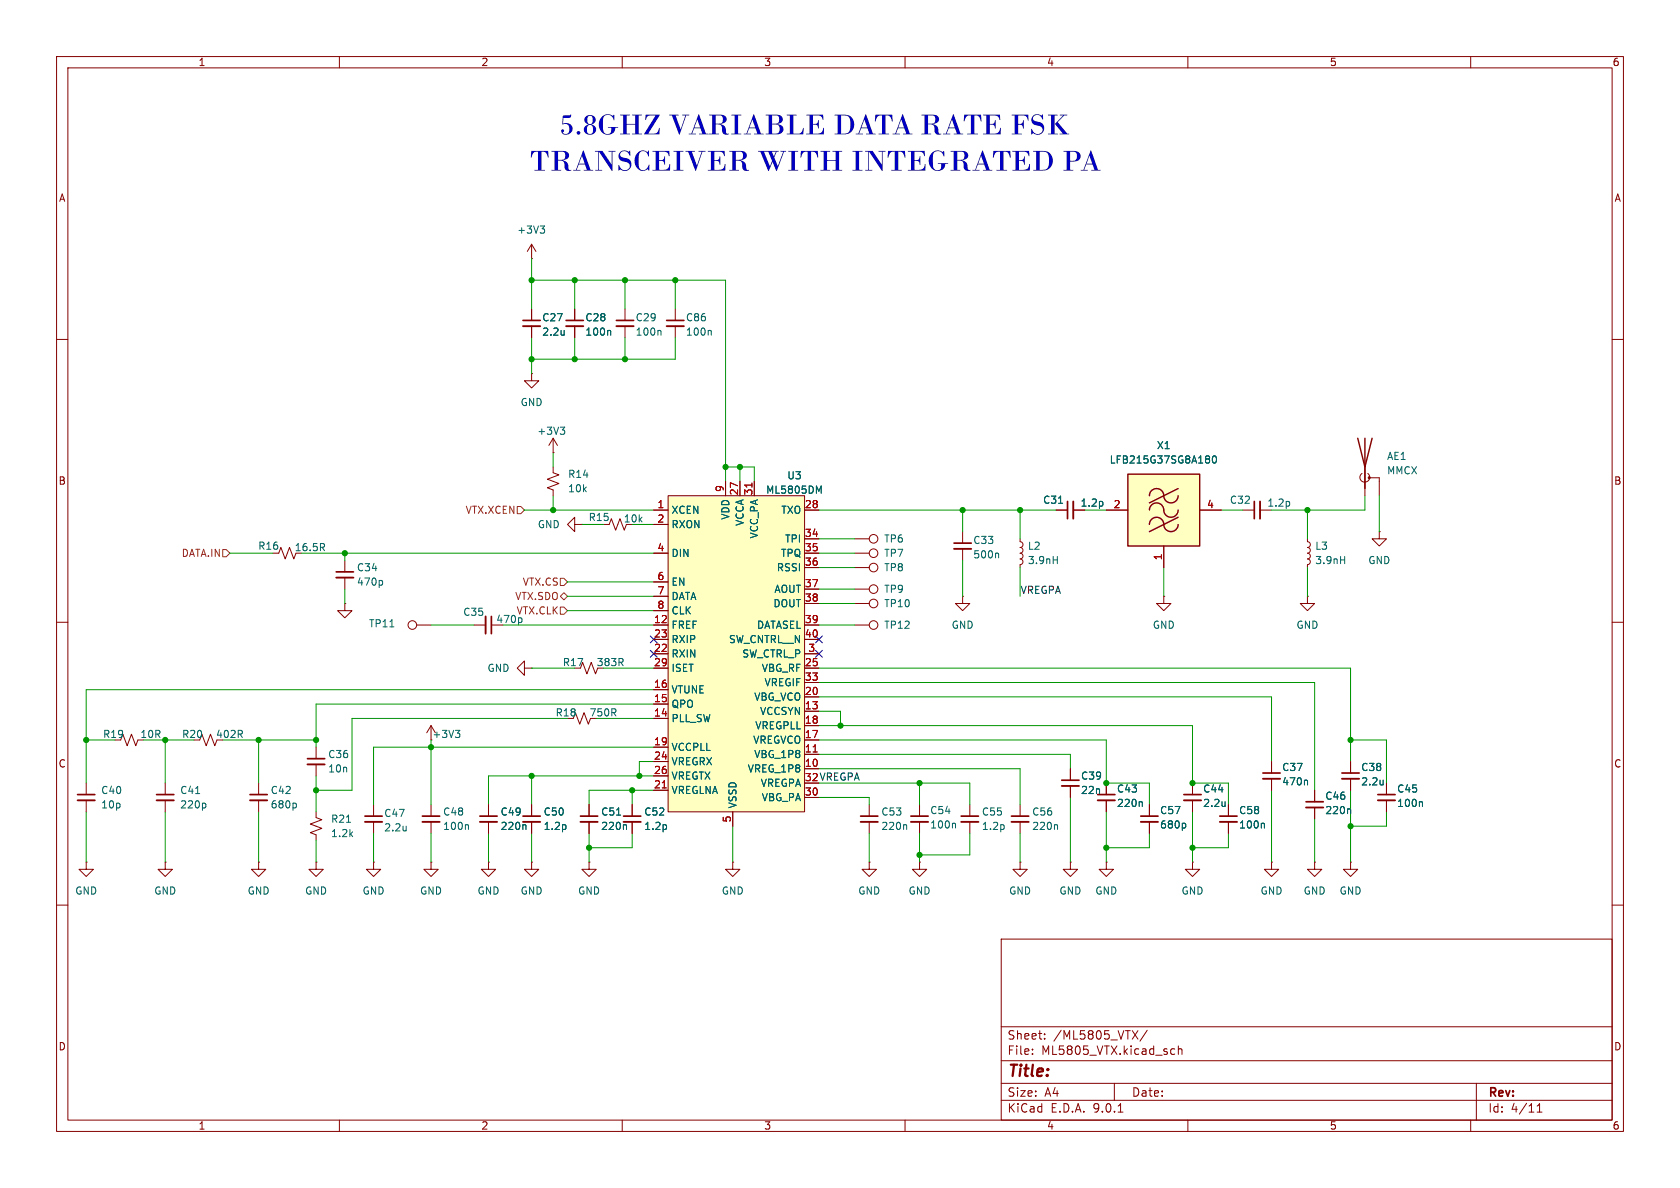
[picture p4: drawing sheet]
<svg xmlns="http://www.w3.org/2000/svg" width="297mm" height="210mm" viewBox="0 0 297 210" stroke-linecap="round" stroke-linejoin="round" font-family="sans-serif">
<g fill="none" stroke="#840000" stroke-width=".18">
<path d="M10 10h277v190h-277zM12 12h273v186h-273zM60 10v2M110 10v2M160 10v2M210 10v2M260 10v2M94 45.7h.1M94 43.2v2.5M94 54.6v2M94 57.7v2M94 43.2l-.8 1.3"/>
<path d="M94 43.2l.7 1.3M101.6 54.6v2M101.6 57.7v2M110.5 54.6v2M110.5 57.7v2M119.4 54.6v2M119.4 57.7v2M10 60h2M94 66v1.3h1.2l-1.2 1.3-1.3-1.3h1.3M94 66h.1M97.8 77.5v2.5M97.8 77.5l-.8 1.2"/>
<path d="M97.8 77.5l.8 1.2M285 60h2M49.3 97.8l.4-1 .7 2 .8-2 .7 2 .4-1M61 99.1v2M97.8 82.6v1l1 .3-2 .8 2 .8-2 .7 1 .4v1M97.8 80h.1M101.6 92.7v-1.3l-1.3 1.3 1.3 1.3v-1.3h1.3M102.9 92.7h.1M107.7 92.7l.4-1 .7 2 .8-2 .8 2 .3-1M219.7 90.2h2M222.8 90.2h2M231.1 95.3v.5l.4 .1 .2 .4-.2 .3-.4 .2 .3 .1 .2 .2v.5l-.5 .2 .4 .1 .2 .4-.2 .4-.4 .1 .5 .2v.5l-.2 .2-.3 .1"/>
<path d="M231.1 99.8v.5M240.8 83.7a.85 .85 0 0 0-.1 1.2 .85 .85 0 0 0 1.2 0 .85 .85 0 0 0-.1-1.2M241.3 82.6v5M242.1 84.5h1.7v3.1M243.8 94v1.3h1.3l-1.3 1.2-1.2-1.2h1.2M243.8 94h.1M10 110h2M61 106.7v1.3h1.2l-1.2 1.2-1.3-1.2h1.3M61 106.7h.1M61 102.1v2M73.7 110.5h2.5M83.8 110.5h2.1"/>
<path d="M86.9 110.5h2M92.7 118.1v-1.3l-1.3 1.3 1.3 1.3v-1.3h1.3M94 118.1h.1M102.6 118.1l.4-1 .8 2 .7-2 .8 2 .4-1M231.1 105.4v1.3h1.3l-1.3 1.3-1.2-1.3h1.2M231.1 105.4h.1M285 110h2M15.2 138.4v2.1M21.3 130.8l.4-1 .8 2 .7-2 .8 2 .4-1M29.2 138.4v2.1M35.3 130.8l.4-1 .7 2 .8-2 .8 2 .4-1M45.7 138.4v2.1"/>
<path d="M55.9 132.1v2M55.9 135.1v2.1M76.2 128.3l-.8 1.2M76.2 128.3l.8 1.2M76.2 128.3v2.5M101.3 127l.4-1 .8 2 .8-2 .7 2 .4-1M15.2 152.4v1.3h1.3l-1.3 1.2-1.2-1.2h1.2M15.2 152.4h.1M15.2 141.5v2M29.2 152.4v1.3h1.3l-1.3 1.2-1.3-1.2h1.3M29.2 152.4h.1M29.2 141.5v2"/>
<path d="M45.7 152.4v1.3h1.3l-1.3 1.2-1.3-1.2h1.3M45.7 152.4h.1M45.7 141.5v2M55.9 152.4v1.3h1.2l-1.2 1.2-1.3-1.2h1.3M55.9 152.4h.1M55.9 143.5v1l1 .4-2 .8 2 .7-2 .8 1 .4v1M66 152.4v1.3h1.3l-1.3 1.2-1.2-1.2h1.2M66 152.4h.1M66 142.2v2.1M66 145.3v2M76.2 152.4v1.3h1.3l-1.3 1.2-1.3-1.2h1.3M76.2 152.4h.1"/>
<path d="M76.2 142.2v2.1M76.2 145.3v2M86.4 152.4v1.3h1.2l-1.2 1.2-1.3-1.2h1.3M86.4 152.4h.1M86.4 142.2v2.1M86.4 145.3v2M94 152.4v1.3h1.2l-1.2 1.2-1.3-1.2h1.3M94 152.4h.1M94 142.2v2.1M94 145.3v2M104.1 152.4v1.3h1.3l-1.3 1.2-1.2-1.2h1.2M104.1 152.4h.1"/>
<path d="M104.1 142.2v2.1M104.1 145.3v2M111.8 142.2v2.1M111.8 145.3v2M10 160h2M177 166h108v32h-108zM285 160h2M60 198v2M110 198v2M160 198v2M177 194.5h108M177 191.5h108"/>
<path d="M177 187.5h108M177 181.5h108M182.5 186.3v.1M182.5 185.5v.1M184.7 183.6v.1M184.7 182.8v.1M197 191.5v3M197.7 196.6h.8M200.2 182.2l1 1.5M201.2 182.2l-1 1.5M202.8 182.1l-1.3 2M207.2 185.4l.5 .1"/>
<path d="M207.7 186.3l-.5 .1M208.3 185.5l.2-.1 .4 .1 .1 .9M208.3 184.9v1.5M210 198v2M260 198v2M261 191.5v6.5M271.7 196.6h.9M271.7 195.5l.5-.4v1.5"/>
<circle cx="72.9" cy="110.5" r=".76"/>
</g>
<g fill="none" stroke="#840000" stroke-width=".3">
<path d="M92.5 56.6h3M100.1 56.6h3M109 56.6h3M117.9 56.6h3M221.7 88.6v3.1M59.4 101.1h3.1M86.9 109v3M54.4 134.1h3M13.7 140.5h3.1M27.7 140.5h3M44.2 140.5h3M64.5 144.3h3.1"/>
<path d="M74.7 144.3h3M84.8 144.3h3.1M92.5 144.3h3M102.6 144.3h3.1M110.2 144.3h3.1"/>
</g>
<g fill="none" stroke="#840000" stroke-width=".33">
<path d="M92.5 57.7h3M100.1 57.7h3M109 57.7h3M117.9 57.7h3M222.8 88.6v3.1M59.4 102.1h3.1M85.9 109v3M54.4 135.1h3M13.7 141.5h3.1M27.7 141.5h3M44.2 141.5h3M64.5 145.3h3.1"/>
<path d="M74.7 145.3h3M84.8 145.3h3.1M92.5 145.3h3M102.6 145.3h3.1M110.2 145.3h3.1"/>
</g>
<g fill="none" stroke="#006464" stroke-width=".18">
<path d="M95.5 39.9h.8l-.4 .5M96 40.4l.3 .3v.3l-.3 .2M99.7 58.4v.9M99.7 59.1v.1M107.8 58.4l.2 .2v.7M116.7 58.4l.2 .2v.7M125.6 58.4l.1 .2v.7M99 75.5h.8l-.4 .5M99.6 76l.2 .2v.3l-.2 .3M57 96.7l.4 .7M57.3 96.1l.1 .2-.1 .4M227.9 88.8v.6"/>
<path d="M237 99h.7M237.7 98.4v1.2M67.4 102.6l.2 .2v.4l-.2 .2M68.9 110.8h.8M92.3 109.4v.4l-.3 .3M80.5 129.1h.8l-.4 .5M81.1 129.6l.2 .2v.3l-.2 .3M34.6 140.3h.7M36.2 142l.2 .2v.4l-.2 .2M52.2 142l.2 .2v.4l-.2 .2M61.3 145.4h.7M71.8 146v.9"/>
<path d="M71.8 146.8h-.1M82.6 145.8l.2 .2v.6M92.8 145.8l.2 .2v.6M100 145.9v.6M109 144.1h.7M110.6 145.8l.2 .2v.6M117.8 145.9v.6"/>
</g>
<path d="M240 77.5l1.3 5.1 1.3-5.1M241.3 77.5v8.9" fill="none" stroke="#840000" stroke-width=".25"/>
<circle cx="242.1" cy="84.5" r=".18" fill="#840000" stroke="#840000" stroke-width=".18"/>
<path d="M118.1 87.6h24.1v55.9h-24.1z" fill="#ffffc2"/>
<g fill="none" stroke="#840000" stroke-width=".18">
<path d="M115.6 90.2h2.5M115.6 92.7h2.5M115.6 97.8h2.5M118.1 87.6h24.1v55.9h-24.1zM128.3 85.1v2.5M130.8 85.1v2.5M133.3 85.1v2.5M142.2 90.2h2.6M142.2 97.8h2.6M142.2 95.3h2.6M151.1 97.8h2.6M151.1 95.3h2.6"/>
<path d="M170.2 94v2M170.2 97v2.1M180.3 95.3v.5l.4 .1 .2 .4-.2 .3-.4 .2 .3 .1 .2 .2v.5l-.5 .2 .4 .1 .2 .4-.2 .4-.4 .1 .5 .2v.5l-.2 .2-.3 .1M180.3 99.8v.5M186.7 90.2h2M189.7 90.2h2.1M115.6 102.9h2.5M115.6 105.4h2.5M115.6 108h2.5M115.6 110.5h2.5M115.6 113h2.5M115.6 115.6h2.5"/>
<path d="M115.6 118.1h2.5M142.2 110.5h2.6M142.2 113h2.6M142.2 115.6h2.6M142.2 118.1h2.6M142.2 100.3h2.6M142.2 104.1h2.6M142.2 106.7h2.6M151.1 110.5h2.6M151.1 100.3h2.6M151.1 104.1h2.6M151.1 106.7h2.6"/>
<path d="M170.2 105.4v1.3h1.2l-1.2 1.3-1.3-1.3h1.3M170.2 105.4h.1M205.7 105.4v1.3h1.3l-1.3 1.3-1.2-1.3h1.2M205.7 105.4h.1M115.6 121.9h2.5M115.6 124.5h2.5M115.6 127h2.5M115.6 132.1h2.5M115.6 134.6h2.5M115.6 137.2h2.5M115.6 139.7h2.5M142.2 125.7h2.6"/>
<path d="M142.2 128.3h2.6M142.2 130.8h2.6M142.2 133.4h2.6M142.2 135.9h2.6M142.2 120.7h2.6M142.2 123.2h2.6M189.2 135.9v2M189.2 138.9v2.1M195.6 138.4v2.1M210.8 138.4v2.1M224.8 134.6v2.1M224.8 137.7v2"/>
<path d="M232.4 139.7v2M238.8 134.6v2.1M238.8 137.7v2M245.1 138.4v2.1M129.5 152.4v1.3h1.3l-1.3 1.2-1.2-1.2h1.2M129.5 152.4h.1M129.5 143.5v2.6M142.2 141h2.6M153.7 152.4v1.3h1.2l-1.2 1.2-1.3-1.2h1.3M153.7 152.4h.1M153.7 142.2v2.1M153.7 145.3v2"/>
<path d="M162.6 152.4v1.3h1.2l-1.2 1.2-1.3-1.2h1.3M162.6 152.4h.1M162.6 142.2v2.1M162.6 145.3v2M171.4 142.2v2.1M171.4 145.3v2M180.3 152.4v1.3h1.3l-1.3 1.2-1.2-1.2h1.2M180.3 152.4h.1M180.3 142.2v2.1M180.3 145.3v2M189.2 152.4v1.3h1.3l-1.3 1.2-1.2-1.2h1.2M189.2 152.4h.1"/>
<path d="M195.6 152.4v1.3h1.2l-1.2 1.2-1.3-1.2h1.3M195.6 152.4h.1M195.6 141.5v2M203.2 142.2v2.1M203.2 145.3v2M210.8 152.4v1.3h1.3l-1.3 1.2-1.3-1.2h1.3M210.8 152.4h.1M210.8 141.5v2M217.2 142.2v2.1M217.2 145.3v2M224.8 152.4v1.3h1.3l-1.3 1.2-1.3-1.2h1.3M224.8 152.4h.1"/>
<path d="M232.4 152.4v1.3h1.3l-1.3 1.2-1.3-1.2h1.3M232.4 152.4h.1M232.4 142.7v2.1M238.8 152.4v1.3h1.2l-1.2 1.2-1.3-1.2h1.3M238.8 152.4h.1M245.1 141.5v2"/>
<circle cx="154.4" cy="95.2" r=".76"/>
<circle cx="154.4" cy="97.8" r=".76"/>
<circle cx="154.4" cy="100.3" r=".76"/>
<circle cx="154.4" cy="104.1" r=".76"/>
<circle cx="154.4" cy="110.5" r=".76"/>
<circle cx="154.4" cy="106.7" r=".76"/>
</g>
<path d="M132.9 85.4v.7M117.1 139.3h.7M143.8 132.9h.7" fill="none" stroke="#a90000" stroke-width=".18"/>
<g fill="none" stroke="#006464" stroke-width=".18">
<path d="M144.8 86.8l.4-.9v1.3M176.4 97.8l.1 .2v.6M186.2 99h.7M186.9 98.4v1.2M187.1 89h.8M194.9 88.8v.6M231 137.9l.2 .2v.7M244.5 137.9v.9M244.5 138.6v.1M160.1 145.8l.2 .2v.6M168.7 145.5l.2 .2v.7M177.5 145.9v.6"/>
<path d="M186.8 145.8l.2 .2v.6M201.8 141.7l.1 .2v.7M209.4 145.5l.2 .3v.3l-.2 .3M216.6 141.7v.9M216.6 142.4l-.1 .1M223.4 145.5l.1 .2v.7M238.6 143l.2 .2v.6M251.3 141.7l.2 .2v.7"/>
</g>
<g fill="none" stroke="#840000" stroke-width=".3">
<path d="M168.7 96h3M188.7 88.6v3.1M187.7 137.9h3.1M223.3 136.7h3M237.2 136.7h3.1M152.1 144.3h3.1M161 144.3h3.1M169.9 144.3h3.1M178.8 144.3h3.1M194.1 140.5h3M201.7 144.3h3M209.3 140.5h3"/>
<path d="M215.6 144.3h3.1M230.9 141.7h3M243.6 140.5h3"/>
</g>
<g fill="none" stroke="#840000" stroke-width=".33">
<path d="M168.7 97h3M189.7 88.6v3.1M187.7 138.9h3.1M223.3 137.7h3M237.2 137.7h3.1M152.1 145.3h3.1M161 145.3h3.1M169.9 145.3h3.1M178.8 145.3h3.1M194.1 141.5h3M201.7 145.3h3M209.3 141.5h3"/>
<path d="M215.6 145.3h3.1M230.9 142.7h3M243.6 141.5h3"/>
</g>
<path d="M199.4 83.8h12.7v12.7h-12.7z" fill="#ffffc2"/>
<path d="M199.4 83.8h12.7v12.7h-12.7zM203.2 87.6a1.31 1.31 0 0 1 1.5-1.2 1.31 1.31 0 0 1 1.1 1.6 1.27 1.27 0 0 0 1.4 .9 1.27 1.27 0 0 0 1.1-1.3M203.2 90.2a1.31 1.31 0 0 1 1.5-1.3 1.31 1.31 0 0 1 1.1 1.6 1.27 1.27 0 0 0 1.4 .9 1.27 1.27 0 0 0 1.1-1.2M203.2 92.7a1.31 1.31 0 0 1 1.5-1.2 1.31 1.31 0 0 1 1.1 1.5 1.27 1.27 0 0 0 1.4 1 1.27 1.27 0 0 0 1.1-1.3M208.3 86.4l-5.1 2.5M208.3 91.4l-5.1 2.6" fill="none" stroke="#840000" stroke-width=".25"/>
<g fill="none" stroke="#840000" stroke-width=".18">
<path d="M94 54.6v2M94 57.7v2M101.6 54.6v2M101.6 57.7v2M115.6 90.2h2.5M115.6 92.7h2.5M115.6 97.8h2.5M128.3 85.1v2.5M130.8 85.1v2.5M133.3 85.1v2.5M142.2 90.2h2.6M142.2 97.8h2.6"/>
<path d="M142.2 95.3h2.6M186.7 90.2h2M189.7 90.2h2.1M195.6 90.2h3.8M205.7 96.5v3.8M212.1 90.2h3.8M115.6 102.9h2.5M115.6 105.4h2.5M115.6 108h2.5M115.6 110.5h2.5M115.6 113h2.5M115.6 115.6h2.5"/>
<path d="M115.6 118.1h2.5M142.2 110.5h2.6M142.2 113h2.6M142.2 115.6h2.6M142.2 118.1h2.6M142.2 100.3h2.6M142.2 104.1h2.6M142.2 106.7h2.6M115.6 121.9h2.5M115.6 124.5h2.5M115.6 127h2.5M115.6 132.1h2.5"/>
<path d="M115.6 134.6h2.5M115.6 137.2h2.5M115.6 139.7h2.5M142.2 125.7h2.6M142.2 128.3h2.6M142.2 130.8h2.6M142.2 133.4h2.6M142.2 135.9h2.6M142.2 120.7h2.6M142.2 123.2h2.6M189.2 135.9v2M189.2 138.9v2.1"/>
<path d="M195.6 138.4v2.1M210.8 138.4v2.1M224.8 134.6v2.1M224.8 137.7v2M232.4 139.7v2M238.8 134.6v2.1M238.8 137.7v2M245.1 138.4v2.1M86.4 142.2v2.1M86.4 145.3v2M94 142.2v2.1M94 145.3v2"/>
<path d="M104.1 142.2v2.1M104.1 145.3v2M111.8 142.2v2.1M111.8 145.3v2M129.5 143.5v2.6M142.2 141h2.6M195.6 141.5v2M203.2 142.2v2.1M203.2 145.3v2M210.8 141.5v2M217.2 142.2v2.1M217.2 145.3v2"/>
<path d="M232.4 142.7v2.1M245.1 141.5v2"/>
</g>
<g fill="none" stroke="#006464" stroke-width=".18">
<path d="M99.7 58.4v.9M99.7 59.1v.1M107.8 58.4l.2 .2v.7M144.8 86.8l.4-.9v1.3M187.1 89h.8M194.9 88.8v.6M213.8 80.7v.3M213.8 81.3v.4M214.5 80.7l.1-.1a.68 .68 0 0 1 .5 .6 .68 .68 0 0 1-.5 .7 .84 .84 0 0 1-.1-1.2zM231 137.9l.2 .2v.7M244.5 137.9v.9M244.5 138.6v.1"/>
<path d="M92.8 145.8l.2 .2v.6M100 145.9v.6M109 144.1h.7M110.6 145.8l.2 .2v.6M117.8 145.9v.6M201.8 141.7l.1 .2v.7M209.4 145.5l.2 .3v.3l-.2 .3M216.6 141.7v.9M216.6 142.4l-.1 .1M223.4 145.5l.1 .2v.7M238.6 143l.2 .2v.6M251.3 141.7l.2 .2v.7"/>
</g>
<path d="M39.4 97.2h.6l.6 .6-.6 .6h-.6zM91.4 89.5h.7l.6 .7-.6 .6h-.7zM99.1 107.3h.6l.6 .7-.6 .6h-.6zM99.1 102.2h.6l.6 .7-.6 .6h-.6zM99.1 105.4l.6-.6 .6 .6-.6 .6z" fill="none" stroke="#725600" stroke-width=".18"/>
<g fill="none" stroke="#009600" stroke-width=".18">
<path d="M94 45.7v8.9M94 59.7v6.3M94 49.5h34.3v35.6M101.6 49.5v5.1M101.6 59.7v3.8M110.5 49.5v5.1M110.5 59.7v3.8M119.4 59.7v3.8h-25.4M119.4 49.5v5.1M40.6 97.8h7.7M53.3 97.8h62.3M61 97.8v1.3"/>
<path d="M92.7 90.2h22.9M97.8 80v2.6M97.8 87.6v2.6M102.9 92.7h3.8M111.8 92.7h3.8M128.3 82.6h5v2.5M130.8 82.6v2.5M144.8 97.8h6.3M144.8 90.2h41.9M144.8 95.3h6.3M170.2 90.2v3.8M170.2 99.1v6.3"/>
<path d="M180.3 90.2v5.1M191.8 90.2h3.8M215.9 90.2h3.8M231.1 90.2v5.1M241.3 87.6v2.6h-16.5M243.8 87.6v6.4M61 104.1v2.6M76.2 110.5h7.6M88.9 110.5h26.7M94 118.1h7.6M100.3 108h15.3M100.3 105.4h15.3"/>
<path d="M100.3 102.9h15.3M106.7 118.1h8.9M144.8 118.1h94v16.5M144.8 110.5h6.3M144.8 100.3h6.3M144.8 104.1h6.3M144.8 106.7h6.3M180.3 100.3v5.1M205.7 100.3v5.1M231.1 100.3v5.1M15.2 130.8h5.1M25.4 130.8h8.9"/>
<path d="M29.2 130.8v7.6M39.4 130.8h16.5M45.7 130.8v7.6M55.9 137.2v6.3M76.2 130.8v11.4M94 137.2v5M100.3 127h-38.1v12.7h-6.3M105.4 127h10.2M111.8 139.7v2.5M115.6 121.9h-100.4v16.5M115.6 139.7h-11.5v2.5M115.6 124.5h-59.7v7.6"/>
<path d="M115.6 132.1h-49.6v10.1M115.6 134.6h-2.6v2.6M115.6 137.2h-29.2v5M144.8 130.8h50.8v7.6h7.6v3.8M144.8 138.4h26.6v3.8M144.8 128.3h66v10.1h6.4v3.8M144.8 135.9h35.5v6.3M144.8 125.7h3.8v2.6M144.8 133.4h44.4v2.5M144.8 123.2h80v11.4M144.8 120.7h87.6v19M162.6 138.4v3.8"/>
<path d="M224.8 139.7v12.7M238.8 130.8h6.3v7.6M238.8 139.7v12.7M15.2 143.5v8.9M29.2 143.5v8.9M45.7 143.5v8.9M55.9 148.6v3.8M66 147.3v5.1M76.2 147.3v5.1M86.4 147.3v5.1M94 147.3v5.1M104.1 147.3v5.1"/>
<path d="M111.8 147.3v2.6h-7.7M129.5 146.1v6.3M144.8 141h8.9v1.2M153.7 147.3v5.1M162.6 147.3v5.1M171.4 147.3v3.8h-8.8M180.3 147.3v5.1M189.2 141v11.4M195.6 143.5v8.9M203.2 147.3v2.6h-7.6M210.8 143.5v8.9M217.2 147.3v2.6h-6.4"/>
<path d="M232.4 144.8v7.6M245.1 143.5v2.6h-6.3"/>
</g>
<path d="M115 112.4l1.2 1.2M115 115l1.2 1.2M116.2 112.4l-1.2 1.2M116.2 115l-1.2 1.2M144.2 115l1.2 1.2M144.2 112.4l1.2 1.2M145.4 115l-1.2 1.2M145.4 112.4l-1.2 1.2" fill="none" stroke="#000084" stroke-width=".18"/>
<path d="M132.9 85.4v.7M117.1 139.3h.7M143.8 132.9h.7" fill="none" stroke="#a90000" stroke-width=".18"/>
<g fill="#009600" stroke="#009600" stroke-width=".18">
<circle cx="94" cy="137.2" r=".46"/>
<circle cx="111.8" cy="139.7" r=".46"/>
<circle cx="104.1" cy="149.9" r=".46"/>
<circle cx="76.2" cy="132.1" r=".46"/>
<circle cx="94" cy="49.5" r=".46"/>
<circle cx="94" cy="63.5" r=".46"/>
<circle cx="101.6" cy="63.5" r=".46"/>
<circle cx="97.8" cy="90.2" r=".46"/>
<circle cx="61" cy="97.8" r=".46"/>
<circle cx="55.9" cy="139.7" r=".46"/>
<circle cx="45.7" cy="130.8" r=".46"/>
<circle cx="55.9" cy="130.8" r=".46"/>
<circle cx="29.2" cy="130.8" r=".46"/>
<circle cx="15.2" cy="130.8" r=".46"/>
<circle cx="113" cy="137.2" r=".46"/>
<circle cx="110.5" cy="49.5" r=".46"/>
<circle cx="101.6" cy="49.5" r=".46"/>
<circle cx="119.4" cy="49.5" r=".46"/>
<circle cx="170.2" cy="90.2" r=".46"/>
<circle cx="180.3" cy="90.2" r=".46"/>
<circle cx="110.5" cy="63.5" r=".46"/>
<circle cx="128.3" cy="82.6" r=".46"/>
<circle cx="130.8" cy="82.6" r=".46"/>
<circle cx="148.6" cy="128.3" r=".46"/>
<circle cx="162.6" cy="138.4" r=".46"/>
<circle cx="195.6" cy="138.4" r=".46"/>
<circle cx="162.6" cy="151.1" r=".46"/>
<circle cx="195.6" cy="149.9" r=".46"/>
<circle cx="238.8" cy="146.1" r=".46"/>
<circle cx="210.8" cy="149.9" r=".46"/>
<circle cx="210.8" cy="138.4" r=".46"/>
<circle cx="231.1" cy="90.2" r=".46"/>
<circle cx="238.8" cy="130.8" r=".46"/>
</g>
<g font-size="5.3" fill="#0000c2">
<text x="98.9" y="25.4">5.8GHZVARIABLE DATA RATE FSK</text>
<text x="93.7" y="31.8">TRANSCEIVER WITH INTEGRATED PA</text>
</g>
<text font-size="2.8" fill="#840000" x="178" y="190.9">Title:</text>
<g font-size="2.1" fill="#840000">
<text x="178" y="184">Sheet:</text>
<text x="186.2" y="184">/ML5805_VTX/</text>
<text x="178" y="186.7">File:</text>
<text x="184.1" y="186.7">ML5805_VTX.kicad_sch</text>
<text x="178" y="196.9">KiCad</text>
<text x="178" y="194.1">Size:</text>
<text x="184.7" y="194.1">A4</text>
<text x="185.7" y="196.9">E.D.A.</text>
<text x="193.3" y="196.9">9.0.1</text>
<text x="200" y="194.1">Date:</text>
<text x="263" y="194.3">Rev:</text>
<text x="263" y="196.9">Id:</text>
<text x="267.1" y="196.9">4/11</text>
</g>
<g font-size="1.8" fill="#840000">
<text x="35" y="11.9">1</text>
<text x="85" y="11.9">2</text>
<text x="135" y="11.9">3</text>
<text x="185" y="11.9">4</text>
<text x="235" y="11.9">5</text>
<text x="285" y="11.9">6</text>
<text x="10.3" y="35.9">A</text>
<text x="285.3" y="35.9">A</text>
<text x="10.3" y="85.9">B</text>
<text x="285.3" y="85.9">B</text>
<text x="10.3" y="135.9">C</text>
<text x="285.3" y="135.9">C</text>
<text x="142.2" y="138.2">32 VREGPA</text>
<text x="10.3" y="185.9">D</text>
<text x="285.3" y="185.9">D</text>
<text x="35" y="199.9">1</text>
<text x="85" y="199.9">2</text>
<text x="135" y="199.9">3</text>
<text x="185" y="199.9">4</text>
<text x="235" y="199.9">5</text>
<text x="285" y="199.9">6</text>
</g>
<g font-size="1.8" fill="#006464">
<text x="91.3" y="41.5">+3V3</text>
<text x="95.8" y="57">C27</text>
<text x="95.8" y="59.5">2.2u</text>
<text x="103.4" y="59.5">100n</text>
<text x="103.4" y="57">C28</text>
<text x="112.3" y="59.5">100n</text>
<text x="112.3" y="57">C29</text>
<text x="121.2" y="59.5">100n</text>
<text x="121.2" y="57">C86</text>
<text x="91.9" y="72">GND</text>
<text x="94.9" y="77.1">+3V3</text>
<text x="196.1" y="82.1">LFB215G37SG8A180</text>
<text x="204.4" y="79.6">X1</text>
<text x="245.1" y="81.5">AE1</text>
<text x="100.3" y="87.2">10k</text>
<text x="100.3" y="84.7">R14</text>
<text x="135.3" y="87.5">ML5805DM</text>
<text x="139.1" y="84.9">U3</text>
<text x="184.3" y="89.3">C31</text>
<text x="190.9" y="89.8">1.2p</text>
<text x="217.3" y="89.3">C32</text>
<text x="224" y="89.8">1.2p</text>
<text x="245.1" y="84">MMCX</text>
<text x="95" y="93.6">GND</text>
<text x="104" y="92.3">R15</text>
<text x="110.2" y="92.6">10k</text>
<text x="118.6" y="91">XCEN</text>
<text x="118.6" y="93.6">RXON</text>
<text x="129.1" y="92" transform="rotate(-90 129.1 92)">VDD</text>
<text x="131.7" y="93.1" transform="rotate(-90 131.7 93.1)">VCCA</text>
<text x="134.2" y="95.3" transform="rotate(-90 134.2 95.3)">VCC_PA</text>
<text x="138" y="91">TXO</text>
<text x="45.6" y="97.4">R16</text>
<text x="52" y="97.6">16.5R</text>
<text x="63" y="101.2">C34</text>
<text x="118.6" y="98.7">DIN</text>
<text x="137.2" y="101.2">RSSI</text>
<text x="138" y="98.7">TPQ</text>
<text x="138.7" y="96.1">TPI</text>
<text x="156.2" y="98.7">TP7</text>
<text x="156.2" y="96.1">TP6</text>
<text x="156.2" y="101.2">TP8</text>
<text x="172" y="98.9">500n</text>
<text x="172" y="96.4">C33</text>
<text x="181.6" y="99.9">3.9nH</text>
<text x="181.6" y="97.4">L2</text>
<text x="232.4" y="99.9">3.9nH</text>
<text x="232.4" y="97.4">L3</text>
<text x="241.8" y="99.9">GND</text>
<text x="63" y="103.7">470p</text>
<text x="118.6" y="103.7">EN</text>
<text x="118.6" y="106.3">DATA</text>
<text x="136.6" y="107.5">DOUT</text>
<text x="136.8" y="105">AOUT</text>
<text x="156.2" y="105">TP9</text>
<text x="156.2" y="107.5">TP10</text>
<text x="65.1" y="111.1">TP11</text>
<text x="81.8" y="109.1">C35</text>
<text x="87.6" y="110.3">470p</text>
<text x="118.6" y="108.8">CLK</text>
<text x="118.6" y="111.4">FREF</text>
<text x="118.6" y="113.9">RXIP</text>
<text x="128.8" y="113.9">SW_CNTRL__N</text>
<text x="133.7" y="111.4">DATASEL</text>
<text x="156.2" y="111.4">TP12</text>
<text x="168.1" y="111.4">GND</text>
<text x="203.7" y="111.4">GND</text>
<text x="229.1" y="111.4">GND</text>
<text x="86.1" y="119">GND</text>
<text x="99.4" y="118">R17</text>
<text x="105.4" y="118">383R</text>
<text x="118.6" y="116.4">RXIN</text>
<text x="118.6" y="119">ISET</text>
<text x="131.1" y="116.4">SW_CTRL_P</text>
<text x="134.6" y="119">VBG_RF</text>
<text x="118.6" y="122.8">VTUNE</text>
<text x="118.6" y="125.3">QPO</text>
<text x="133.2" y="124.1">VBG_VCO</text>
<text x="135.1" y="121.5">VREGIF</text>
<text x="18.1" y="130.7">R19</text>
<text x="24.7" y="130.7">10R</text>
<text x="32.1" y="130.7">R20</text>
<text x="38.1" y="130.7">402R</text>
<text x="76.4" y="130.7">+3V3</text>
<text x="98.1" y="126.8">R18</text>
<text x="104.1" y="126.8">750R</text>
<text x="118.6" y="127.9">PLL_SW</text>
<text x="133.1" y="131.7">VREGVCO</text>
<text x="133.4" y="129.1">VREGPLL</text>
<text x="134.3" y="126.6">VCCSYN</text>
<text x="57.9" y="134.2">C36</text>
<text x="57.9" y="136.8">10n</text>
<text x="118.6" y="132.9">VCCPLL</text>
<text x="118.6" y="135.5">VREGRX</text>
<text x="132.1" y="136.8">VREG_1P8</text>
<text x="133.2" y="134.2">VBG_1P8</text>
<text x="226.6" y="136.5">C37</text>
<text x="240.5" y="136.5">C38</text>
<text x="17.8" y="140.6">C40</text>
<text x="17.8" y="143.1">10p</text>
<text x="31.8" y="143.1">220p</text>
<text x="31.8" y="140.6">C41</text>
<text x="47.8" y="143.1">680p</text>
<text x="47.8" y="140.6">C42</text>
<text x="118.6" y="138">VREGTX</text>
<text x="118.6" y="140.6">VREGLNA</text>
<text x="130.4" y="143" transform="rotate(-90 130.4 143)">VSSD</text>
<text x="134.4" y="139.3">VREGPA</text>
<text x="134.6" y="141.8">VBG_PA</text>
<text x="191" y="138">C39</text>
<text x="191" y="140.6">22n</text>
<text x="197.4" y="142.8">220n</text>
<text x="197.4" y="140.3">C43</text>
<text x="212.6" y="140.3">C44</text>
<text x="212.6" y="142.8">2.2u</text>
<text x="226.6" y="139">470n</text>
<text x="234.2" y="141.6">C46</text>
<text x="240.5" y="139">2.2u</text>
<text x="246.9" y="142.8">100n</text>
<text x="246.9" y="140.3">C45</text>
<text x="58.4" y="148.2">1.2k</text>
<text x="58.4" y="145.6">R21</text>
<text x="67.8" y="144.6">C47</text>
<text x="67.8" y="147.2">2.2u</text>
<text x="78.2" y="146.9">100n</text>
<text x="78.2" y="144.4">C48</text>
<text x="88.4" y="146.9">220n</text>
<text x="88.4" y="144.4">C49</text>
<text x="96" y="144.4">C50</text>
<text x="96" y="146.9">1.2p</text>
<text x="106.2" y="146.9">220n</text>
<text x="106.2" y="144.4">C51</text>
<text x="113.8" y="144.4">C52</text>
<text x="113.8" y="146.9">1.2p</text>
<text x="155.7" y="146.9">220n</text>
<text x="155.7" y="144.4">C53</text>
<text x="164.3" y="146.7">100n</text>
<text x="164.3" y="144.1">C54</text>
<text x="173.5" y="144.4">C55</text>
<text x="173.5" y="146.9">1.2p</text>
<text x="182.4" y="146.9">220n</text>
<text x="182.4" y="144.4">C56</text>
<text x="205" y="146.7">680p</text>
<text x="205" y="144.1">C57</text>
<text x="219" y="146.7">100n</text>
<text x="219" y="144.1">C58</text>
<text x="234.2" y="144.1">220n</text>
<text x="13.2" y="158.3">GND</text>
<text x="27.2" y="158.3">GND</text>
<text x="43.7" y="158.3">GND</text>
<text x="53.8" y="158.3">GND</text>
<text x="64" y="158.3">GND</text>
<text x="74.2" y="158.3">GND</text>
<text x="84.3" y="158.3">GND</text>
<text x="91.9" y="158.3">GND</text>
<text x="102.1" y="158.3">GND</text>
<text x="127.5" y="158.3">GND</text>
<text x="151.6" y="158.3">GND</text>
<text x="160.5" y="158.3">GND</text>
<text x="178.3" y="158.3">GND</text>
<text x="187.2" y="158.3">GND</text>
<text x="193.5" y="158.3">GND</text>
<text x="208.8" y="158.3">GND</text>
<text x="222.8" y="158.3">GND</text>
<text x="230.4" y="158.3">GND</text>
<text x="236.7" y="158.3">GND</text>
</g>
<g font-size="1.8" fill="#a90000">
<text x="116.1" y="89.9">1</text>
<text x="128" y="87.1" transform="rotate(-90 128 87.1)">9</text>
<text x="130.6" y="87.7" transform="rotate(-90 130.6 87.7)">27</text>
<text x="133.1" y="87.7" transform="rotate(-90 133.1 87.7)">31</text>
<text x="142.2" y="89.9">28</text>
<text x="196.8" y="89.9">2</text>
<text x="213.3" y="89.9">4</text>
<text x="116.1" y="92.5">2</text>
<text x="142.2" y="95">34</text>
<text x="116.1" y="97.5">4</text>
<text x="142.2" y="97.5">35</text>
<text x="142.2" y="100.1">36</text>
<text x="205.5" y="99.1" transform="rotate(-90 205.5 99.1)">1</text>
<text x="116.1" y="102.6">6</text>
<text x="116.1" y="105.2">7</text>
<text x="116.1" y="107.7">8</text>
<text x="142.2" y="103.9">37</text>
<text x="142.2" y="106.4">38</text>
<text x="115.5" y="110.2">12</text>
<text x="115.5" y="112.8">23</text>
<text x="142.2" y="110.2">39</text>
<text x="142.2" y="112.8">40</text>
<text x="115.5" y="115.3">22</text>
<text x="115.5" y="117.9">29</text>
<text x="142.2" y="117.9">25</text>
<text x="142.8" y="115.3">3</text>
<text x="115.5" y="121.7">16</text>
<text x="115.5" y="124.2">15</text>
<text x="142.2" y="125.5">13</text>
<text x="142.2" y="120.4">33</text>
<text x="142.2" y="122.9">20</text>
<text x="115.5" y="126.7">14</text>
<text x="115.5" y="131.8">19</text>
<text x="142.2" y="128">18</text>
<text x="142.2" y="130.6">17</text>
<text x="115.5" y="134.4">24</text>
<text x="115.5" y="136.9">26</text>
<text x="142.2" y="133.1">11</text>
<text x="142.2" y="135.6">10</text>
<text x="115.5" y="139.4">21</text>
<text x="142.2" y="140.7">30</text>
<text x="142.2" y="138.2">32</text>
<text x="129.3" y="145.5" transform="rotate(-90 129.3 145.5)">5</text>
</g>
<g font-size="1.8" fill="#725600">
<text x="82.2" y="91">VTX.XCEN</text>
<text x="32" y="98.7">DATA.IN</text>
<text x="91" y="106.3">VTX.SDO</text>
<text x="92.3" y="103.7">VTX.CS</text>
<text x="91.2" y="108.8">VTX.CLK</text>
</g>
<text font-size="1.8" fill="#0f0f0f" x="180.3" y="105.1">VREGPA</text>
</svg>
